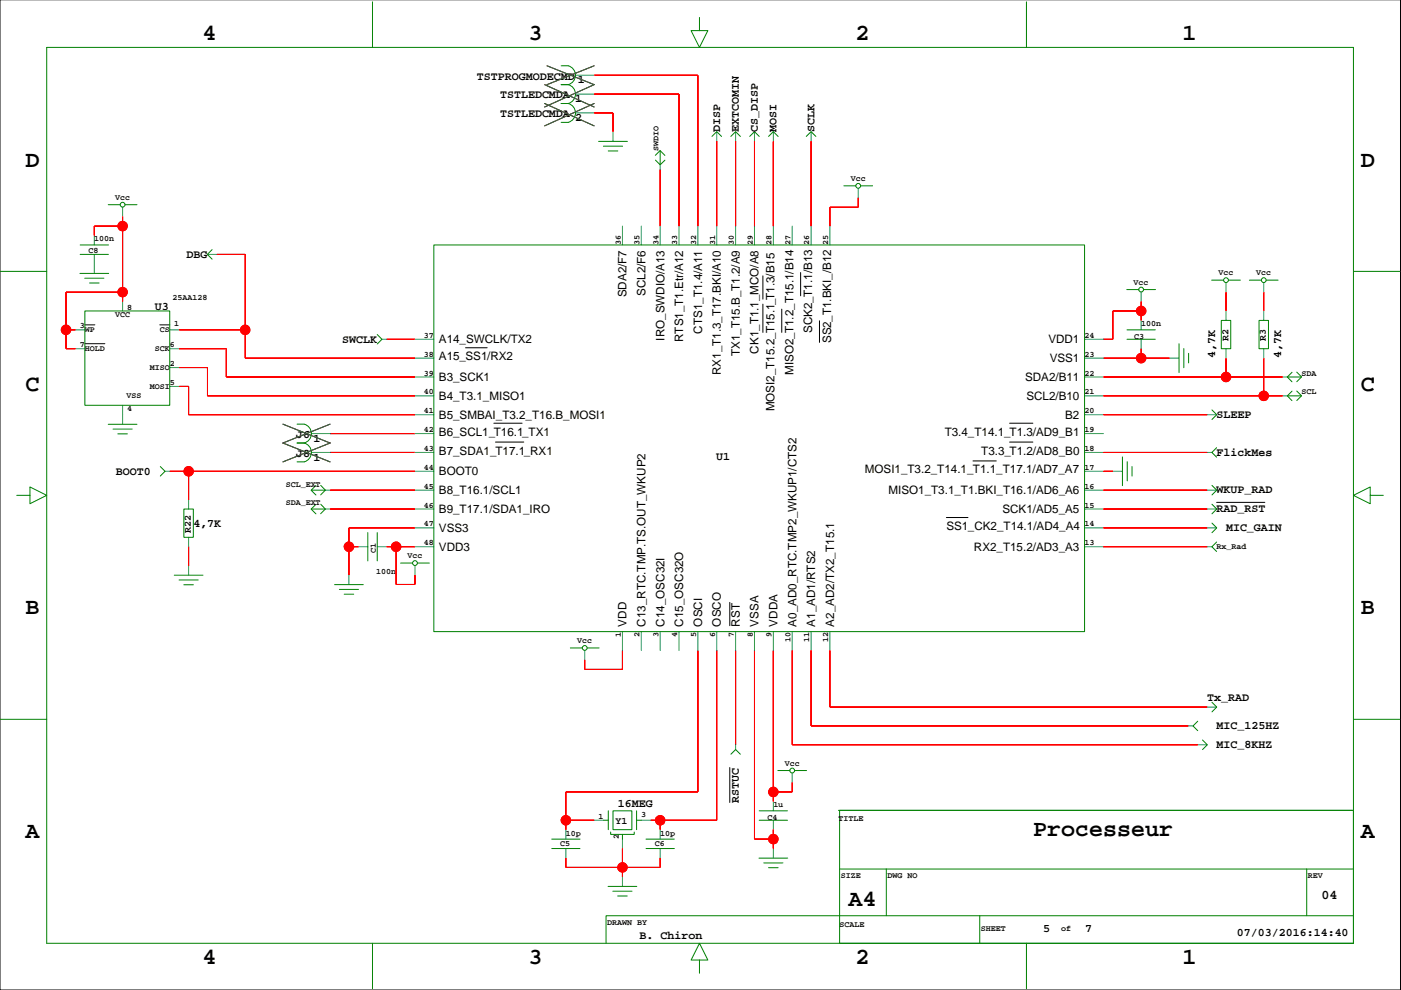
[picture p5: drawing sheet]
<svg xmlns="http://www.w3.org/2000/svg" width="297mm" height="210mm" viewBox="0 0 297 210" stroke-linecap="round" stroke-linejoin="round" font-family="sans-serif">
<g fill="none" stroke="#000" stroke-width=".21">
<path d="M0 0h296.9v209.9h-296.9zM115.5 17.9l10.5 4.8M116 13.9l10 4-10.5 4.8M126 13.9l-10 4M115.5 21.9l10.5 4.8M126 21.9l-10.5 4.8M161.7 58.5v4.9M169.7 57.8v4.9M18 68.9h2.1M18 72.9h4.2M33.9 68.9h2.1M98.7 73.7h4.6"/>
<path d="M161.7 64.5v6M165.7 65.5v5M173.7 68v4.6M60 89.9l10 4-10 4M70 89.9l-10 4 10 4M104.7 89.7h6M105.1 93.7h6M206.3 97.7h4.9M214.1 89.7h4.9M214.1 93.7h4.9M200.6 109.7h4.6M257.9 106.5h10.3"/>
<path d="M154.7 127.7v5M154.7 162.7v7.4"/>
</g>
<g fill="none" stroke="#008000" stroke-width=".21">
<path d="M9.9 10.1h277.1v189.9h-277.1zM79 .4v9.7M119 13.9h1.5a2.07 2.07 0 0 1 1.5 2 2.07 2.07 0 0 1-1.5 2M119 17.9h1.5M120.5 17.9a2.07 2.07 0 0 1 1.5 2 2.07 2.07 0 0 1-1.5 2M148.3 3.7v2.8h1.8l-1.8 3.6-1.8-3.6h1.8M217.6 .4v9.7M119 21.9h1.5M120.5 21.9a2.07 2.07 0 0 1 1.5 2 2.07 2.07 0 0 1-1.5 2h-1.5M126.9 30h6.1M127.9 31h4.1M129 32h2"/>
<path d="M138.9 32.9l1.1-1 1 1M139 33.9l1 1 1-.9M140 31.9v3M150.9 28.9l1.1-1 1 1M154.9 28.9l1.1-1 1 1M158.9 28.9l1.1-1 1 1M162.9 28.9l1.1-1 1 1M170.9 28.9l1.1-1 1 1M178.9 39.4h2.6M182.5 39.4h2.5M0 57.5h9.9M16.9 58h6.1"/>
<path d="M17 51.9h6M17 53.9h6M18 59h4M22.9 43.4h2.6M26.5 43.4h2.5M45 52.9l-1 1 1 1.1M92 51.9h137.9v82h-137.9zM256.9 59.4h2.5M260.4 59.4h2.6M264.9 59.4h2.5M268.4 59.4h2.6M287 57.5h9.9"/>
<path d="M18 65.9h18v20h-18zM19 60h2M80 70.9l1 1-1 1M238.9 61.4h2.5M238.9 69.9h6M238.9 71.9h6M242.5 61.4h2.5M250 72.9v6.1M251 73.9v4.1M252 74.9v2M258.9 67.9h2v6h-2zM266.9 67.9h2v6h-2z"/>
<path d="M272.9 79.9h3M273.9 78.9l-1 1 1 1M274.9 78.9l1.1 1-1.1 1M22.9 90h6.1M24 91h4M25 92h2M34 98.9l1 1-1 1M63 89.9h1.5a2.07 2.07 0 0 1 1.5 2 2.07 2.07 0 0 1-1.5 2M63 93.9h1.5M64.5 93.9a2.07 2.07 0 0 1 1.5 2 2.07 2.07 0 0 1-1.5 2h-1.5M238 96.9v6.1M239 97.9v4.1"/>
<path d="M240 98.9v2M257 86.9l1 1-1 1M257.9 94.9l-1 1 1 1M272.9 83.9h3M273.9 82.9l-1 1 1 1M274.9 82.9l1.1 1-1.1 1M3.6 105h2.7v-1.8l3.6 1.8-3.6 1.8v-1.8M39 107.9h2v6h-2zM66 103.9h3M66 107.9h3M67 102.9l-1 1 1 1.1M67 106.9l-1 1 1 1.1"/>
<path d="M68 102.9l1 1-1 1M68 106.9l1 1-1 1M78 112.9v6M80 112.9v6M84.9 119.4h2.6M88.5 119.4h2.5M257 106.9l1 1-1 1M257 110.9l1 1-1 1M257 102.9l1 1-1 1M257.9 114.9l-1 1 1 1M290.5 105v-1.8l-3.5 1.8 3.5 1.8v-1.8h2.8M36.9 122h6.1"/>
<path d="M38 123h4M39 124h2M70.9 124h6.1M72 125h4M73 126h2M120.9 137.4h2.6M124.5 137.4h2.5M0 152.5h9.9M155 159.9l1-1 1 1M253.9 152.9l-1 1 1 1M255 156.9l1 1-1 1M257 148.9l1 1-1 1"/>
<path d="M287 152.5h9.9M117 177.9h6M117 179.9h6M128 173.9h1M129 171.9v4M129.5 176.4v.5h5v-.5M130 171.9h4v4h-4zM132 176.9v1M135 173.9h1M135 171.9v4M137 177.9h6M137 179.9h6"/>
<path d="M161 171.9h6M161 173.9h6M164.9 163.4h2.6M168.5 163.4h2.5M177.8 171.8h108.9M178 171.8h109v28.2h-109zM79 200v9.6M128.9 187.9h6.1M129.9 189h4.1M131 190h2M160.9 181.9h6.1M161.9 183h4.1"/>
<path d="M162.9 184h2.1M178 184.3h109M187.9 184.3v9.9M207.7 194.2v5.8M217.6 200v9.6M277.1 184.3v9.9M287 194.2h-158.5v5.8M148.3 203.6h1.8l-1.8-3.6-1.8 3.6h1.8v2.7"/>
<circle cx="182" cy="39.4" r=".51"/>
<circle cx="26" cy="43.4" r=".51"/>
<circle cx="259.9" cy="59.4" r=".51"/>
<circle cx="267.9" cy="59.4" r=".51"/>
<circle cx="241.9" cy="61.4" r=".51"/>
<circle cx="88" cy="119.4" r=".51"/>
<circle cx="124" cy="137.4" r=".51"/>
<circle cx="168" cy="163.4" r=".51"/>
</g>
<g fill="none" stroke="#008080" stroke-width=".21">
<path d="M122 19.9h4M122 15.9h4M122 23.9h4M130 27.9v2M140 34.9v1M152 27.9v2M156 27.9v2M160 27.9v2M164 27.9v2M172 27.9v2M182 39.9v2M20 49.9v2"/>
<path d="M20 53.9v4M26 43.9v2M44 53.9h2M132 47.9v4M136 47.9v4M140 47.9v4M144 47.9v4M148 47.9v4M152 47.9v4M156 47.9v4M160 47.9v4M164 47.9v4"/>
<path d="M168 47.9v4M172 47.9v4M176 47.9v4M259.9 59.9v2M267.9 59.9v2M16 73.9h2M16 69.9h2M26 63.9v2M36 77.9h2M36 73.9h2M36 69.9h2M81 71.9h1"/>
<path d="M88 75.9h4M88 71.9h4M88 79.9h4M229.9 75.9h4M229.9 71.9h4M229.9 79.9h4M241.9 61.9v2M241.9 67.9v2M241.9 71.9v2M247.9 75.9h2M259.9 65.9v2M259.9 73.9v2"/>
<path d="M267.9 65.9v2M267.9 73.9v2M271.9 79.9h1M26 85.9v4M35 99.9h1M36 81.9h2M66 91.9h4M66 95.9h4M88 83.9h4M88 87.9h4M88 91.9h4M88 95.9h4"/>
<path d="M88 99.9h4M229.9 83.9h4M229.9 87.9h4M229.9 91.9h4M229.9 95.9h4M229.9 99.9h4M235.9 99.9h2M255.9 87.9h2M255.9 95.9h1M271.9 83.9h1M40 105.9v2M40 113.9v2"/>
<path d="M40 119.9v2M69 103.9h1M69 107.9h1M76 115.9h2M80 115.9h2M88 115.9h4M88 119.9v2M88 103.9h4M88 107.9h4M88 111.9h4M229.9 115.9h4M229.9 103.9h4"/>
<path d="M229.9 107.9h4M229.9 111.9h4M255.9 115.9h1M255.9 103.9h2M255.9 107.9h2M255.9 111.9h2M74 121.9v2M124 137.9v2M132 133.9v4M136 133.9v4M140 133.9v4M144 133.9v4"/>
<path d="M148 133.9v4M152 133.9v4M156 133.9v4M160 133.9v4M164 133.9v4M168 133.9v4M172 133.9v4M176 133.9v4M156 157.9v1M251.9 153.9h1M253.9 157.9h2M255.9 149.9h2"/>
<path d="M120 175.9v2M120 179.9v2M126 173.9h2M132 177.9v2M136 173.9h2M140 175.9v2M140 179.9v2M164 169.9v2M164 173.9v2M164 179.9v2M168 163.9v2M132 185.9v2"/>
</g>
<g fill="#f00" stroke="#f00" stroke-width=".21">
<path d="M156 137.9v20z" fill-rule="evenodd"/>
<path d="M140 35.9v12z" fill-rule="evenodd"/>
<path d="M82 71.9h6z" fill-rule="evenodd"/>
<path d="M124 139.9v2z" fill-rule="evenodd"/>
<path d="M124 141.9h8z" fill-rule="evenodd"/>
<path d="M132 137.9v4z" fill-rule="evenodd"/>
<path d="M241.9 65.9v2z" fill-rule="evenodd"/>
<path d="M241.9 63.9v2z" fill-rule="evenodd"/>
<path d="M233.9 71.9h2z" fill-rule="evenodd"/>
<path d="M235.9 65.9h6z" fill-rule="evenodd"/>
<path d="M235.9 65.9v6z" fill-rule="evenodd"/>
<path d="M241.9 73.9v2z" fill-rule="evenodd"/>
<path d="M233.9 75.9h8z" fill-rule="evenodd"/>
<path d="M241.9 75.9h6z" fill-rule="evenodd"/>
<path d="M84 115.9h4z" fill-rule="evenodd"/>
<path d="M82 115.9h2z" fill-rule="evenodd"/>
<path d="M88 121.9v2z" fill-rule="evenodd"/>
<path d="M84 123.9h4z" fill-rule="evenodd"/>
<path d="M84 115.9v8z" fill-rule="evenodd"/>
<path d="M74 111.9h14z" fill-rule="evenodd"/>
<path d="M74 111.9v4z" fill-rule="evenodd"/>
<path d="M74 115.9v6z" fill-rule="evenodd"/>
<path d="M74 115.9h2z" fill-rule="evenodd"/>
<path d="M164 137.9v30z" fill-rule="evenodd"/>
<path d="M168 165.9v2z" fill-rule="evenodd"/>
<path d="M164 167.9h4z" fill-rule="evenodd"/>
<path d="M164 167.9v2z" fill-rule="evenodd"/>
<path d="M160 137.9v40z" fill-rule="evenodd"/>
<path d="M160 177.9h4z" fill-rule="evenodd"/>
<path d="M164 177.9v2z" fill-rule="evenodd"/>
<path d="M164 175.9v2z" fill-rule="evenodd"/>
<path d="M152 137.9v36z" fill-rule="evenodd"/>
<path d="M140 173.9h12z" fill-rule="evenodd"/>
<path d="M138 173.9h2z" fill-rule="evenodd"/>
<path d="M140 173.9v2z" fill-rule="evenodd"/>
<path d="M148 137.9v30z" fill-rule="evenodd"/>
<path d="M120 167.9h28z" fill-rule="evenodd"/>
<path d="M120 167.9v6z" fill-rule="evenodd"/>
<path d="M120 173.9h6z" fill-rule="evenodd"/>
<path d="M120 173.9v2z" fill-rule="evenodd"/>
<path d="M120 181.9v2z" fill-rule="evenodd"/>
<path d="M120 183.9h12z" fill-rule="evenodd"/>
<path d="M140 181.9v2z" fill-rule="evenodd"/>
<path d="M132 183.9h8z" fill-rule="evenodd"/>
<path d="M132 183.9v2z" fill-rule="evenodd"/>
<path d="M132 179.9v4z" fill-rule="evenodd"/>
<path d="M70 95.9h18z" fill-rule="evenodd"/>
<path d="M70 91.9h18z" fill-rule="evenodd"/>
<path d="M259.9 61.9v4z" fill-rule="evenodd"/>
<path d="M267.9 61.9v4z" fill-rule="evenodd"/>
<path d="M233.9 115.9h22z" fill-rule="evenodd"/>
<path d="M160 29.9v18z" fill-rule="evenodd"/>
<path d="M152 29.9v18z" fill-rule="evenodd"/>
<path d="M156 29.9v18z" fill-rule="evenodd"/>
<path d="M164 29.9v18z" fill-rule="evenodd"/>
<path d="M267.9 83.9h4z" fill-rule="evenodd"/>
<path d="M267.9 75.9v8z" fill-rule="evenodd"/>
<path d="M233.9 83.9h34z" fill-rule="evenodd"/>
<path d="M172 29.9v18z" fill-rule="evenodd"/>
<path d="M259.9 79.9h12z" fill-rule="evenodd"/>
<path d="M259.9 75.9v4z" fill-rule="evenodd"/>
<path d="M233.9 79.9h26z" fill-rule="evenodd"/>
<path d="M233.9 107.9h22z" fill-rule="evenodd"/>
<path d="M182 41.9v2z" fill-rule="evenodd"/>
<path d="M176 43.9v4z" fill-rule="evenodd"/>
<path d="M176 43.9h6z" fill-rule="evenodd"/>
<path d="M126 15.9h22z" fill-rule="evenodd"/>
<path d="M148 15.9v32z" fill-rule="evenodd"/>
<path d="M233.9 111.9h22z" fill-rule="evenodd"/>
<path d="M168 157.9h85.9z" fill-rule="evenodd"/>
<path d="M168 137.9v20z" fill-rule="evenodd"/>
<path d="M172 153.9h79.9z" fill-rule="evenodd"/>
<path d="M172 137.9v16z" fill-rule="evenodd"/>
<path d="M40 115.9v4z" fill-rule="evenodd"/>
<path d="M36 99.9h4z" fill-rule="evenodd"/>
<path d="M40 99.9v6z" fill-rule="evenodd"/>
<path d="M40 99.9h48z" fill-rule="evenodd"/>
<path d="M126 19.9h18z" fill-rule="evenodd"/>
<path d="M144 19.9v28z" fill-rule="evenodd"/>
<path d="M126 23.9h4z" fill-rule="evenodd"/>
<path d="M130 23.9v4z" fill-rule="evenodd"/>
<path d="M70 103.9h18z" fill-rule="evenodd"/>
<path d="M70 107.9h18z" fill-rule="evenodd"/>
<path d="M233.9 103.9h22z" fill-rule="evenodd"/>
<path d="M233.9 95.9h22z" fill-rule="evenodd"/>
<path d="M38 73.9h10z" fill-rule="evenodd"/>
<path d="M48 79.9h40z" fill-rule="evenodd"/>
<path d="M48 73.9v6z" fill-rule="evenodd"/>
<path d="M38 77.9h6z" fill-rule="evenodd"/>
<path d="M44 83.9h44z" fill-rule="evenodd"/>
<path d="M44 77.9v6z" fill-rule="evenodd"/>
<path d="M38 81.9h2z" fill-rule="evenodd"/>
<path d="M40 87.9h48z" fill-rule="evenodd"/>
<path d="M40 81.9v6z" fill-rule="evenodd"/>
<path d="M46 53.9h6z" fill-rule="evenodd"/>
<path d="M52 53.9v16z" fill-rule="evenodd"/>
<path d="M38 69.9h14z" fill-rule="evenodd"/>
<path d="M52 69.9v6z" fill-rule="evenodd"/>
<path d="M52 75.9h36z" fill-rule="evenodd"/>
<path d="M14 69.9h2z" fill-rule="evenodd"/>
<path d="M14 69.9v4z" fill-rule="evenodd"/>
<path d="M14 73.9h2z" fill-rule="evenodd"/>
<path d="M14 61.9v8z" fill-rule="evenodd"/>
<path d="M14 61.9h12z" fill-rule="evenodd"/>
<path d="M20 47.9v2z" fill-rule="evenodd"/>
<path d="M20 47.9h6z" fill-rule="evenodd"/>
<path d="M26 45.9v2z" fill-rule="evenodd"/>
<path d="M26 47.9v14z" fill-rule="evenodd"/>
<path d="M26 61.9v2z" fill-rule="evenodd"/>
<path d="M233.9 87.9h22z" fill-rule="evenodd"/>
<path d="M233.9 99.9h2z" fill-rule="evenodd"/>
<path d="M176 149.9h79.9z" fill-rule="evenodd"/>
<path d="M176 137.9v12z" fill-rule="evenodd"/>
<circle cx="241.9" cy="65.9" r="1"/>
<circle cx="241.9" cy="75.9" r="1"/>
<circle cx="84" cy="115.9" r="1"/>
<circle cx="74" cy="115.9" r="1"/>
<circle cx="164" cy="167.9" r="1"/>
<circle cx="164" cy="177.9" r="1"/>
<circle cx="140" cy="173.9" r="1"/>
<circle cx="120" cy="173.9" r="1"/>
<circle cx="132" cy="183.9" r="1"/>
<circle cx="267.9" cy="83.9" r="1"/>
<circle cx="259.9" cy="79.9" r="1"/>
<circle cx="40" cy="99.9" r="1"/>
<circle cx="52" cy="69.9" r="1"/>
<circle cx="14" cy="69.9" r="1"/>
<circle cx="26" cy="47.9" r="1"/>
<circle cx="26" cy="61.9" r="1"/>
</g>
<g fill="none" stroke="#f00" stroke-width=".21">
<path d="M126 15.9h22v32M126 19.9h18v28M126 23.9h4v4M140 35.9v12M152 29.9v18M156 29.9v18M160 29.9v18M164 29.9v18M172 29.9v18M20 55.9h.1M26 47.9h-6v2M26 45.9v18"/>
<path d="M46 53.9h6v22h36M182 41.9v2h-6v4M14 69.9h2M26 61.9h-12v12h2M38 77.9h6v6h44M38 73.9h10v6h40M38 69.9h14M82 71.9h6M233.9 75.9h14M233.9 79.9h38M241.9 65.9h-6v6h-2M241.9 63.9v4"/>
<path d="M241.9 73.9v2M259.9 61.9v4M259.9 75.9v4M267.9 61.9v4M267.9 75.9v8M26 87.9h.1M36 99.9h52M38 81.9h2v6h48M40 99.9v6M70 95.9h18M70 91.9h18M233.9 95.9h22"/>
<path d="M233.9 83.9h38M233.9 99.9h2M233.9 87.9h22M40 115.9v4M70 107.9h18M70 103.9h18M74 115.9h2M82 115.9h6M84 115.9v8h4v-2M88 111.9h-14v10M233.9 115.9h22M233.9 111.9h22"/>
<path d="M233.9 107.9h22M233.9 103.9h22M132 137.9v4h-8v-2M148 137.9v30h-28v8M152 137.9v36h-14M156 137.9v20M160 137.9v40h4M164 137.9v32M168 137.9v20h85.9M172 137.9v16h79.9M176 137.9v12h79.9M120 173.9h6"/>
<path d="M132 179.9v6M140 173.9v2M164 175.9v4M168 165.9v2h-4M120 181.9v2h20v-2"/>
<circle cx="26" cy="47.9" r="1"/>
<circle cx="14" cy="69.9" r="1"/>
<circle cx="26" cy="61.9" r="1"/>
<circle cx="52" cy="69.9" r="1"/>
<circle cx="241.9" cy="75.9" r="1"/>
<circle cx="241.9" cy="65.9" r="1"/>
<circle cx="259.9" cy="79.9" r="1"/>
<circle cx="40" cy="99.9" r="1"/>
<circle cx="267.9" cy="83.9" r="1"/>
<circle cx="74" cy="115.9" r="1"/>
<circle cx="84" cy="115.9" r="1"/>
<circle cx="120" cy="173.9" r="1"/>
<circle cx="140" cy="173.9" r="1"/>
<circle cx="164" cy="177.9" r="1"/>
<circle cx="164" cy="167.9" r="1"/>
<circle cx="132" cy="183.9" r="1"/>
</g>
<path d="M115.5 17.9l10.5 4.8M116 13.9l10 4-10.5 4.8M126 13.9l-10 4M115.5 21.9l10.5 4.8M126 21.9l-10.5 4.8M60 89.9l10 4-10 4M70 89.9l-10 4 10 4" fill="none" stroke="#808000" stroke-width=".21"/>
<g font-size="4.9">
<text x="43" y="8.4">4</text>
<text x="112" y="8.4">3</text>
<text x="181.4" y="8.4">2</text>
<text x="250.7" y="8.4">1</text>
<text x="5.4" y="35.3">D</text>
<text x="288.5" y="35.3">D</text>
<text x="5.4" y="82.8">C</text>
<text x="288.5" y="82.8">C</text>
<text x="5.4" y="130.3">B</text>
<text x="288.5" y="130.3">B</text>
<text x="5.4" y="177.8">A</text>
<text x="219.1" y="177.3">Processeur</text>
<text x="288.5" y="177.8">A</text>
<text x="179.9" y="192">A4</text>
<text x="43" y="204.4">4</text>
<text x="112" y="204.4">3</text>
<text x="181.4" y="204.4">2</text>
<text x="250.7" y="204.4">1</text>
</g>
<text font-size="2.8" x="280.2" y="190.6">04</text>
<g font-size="2.5">
<text x="101.1" y="16.9">TSTPROGMODECMD</text>
<text x="122.5" y="17.7">1</text>
<text x="106" y="20.7">TSTLEDCMDA</text>
<text x="122" y="21.7">1</text>
<text x="106" y="24.8">TSTLEDCMDA</text>
<text x="122" y="25.7">2</text>
<text x="152.7" y="27.9" transform="rotate(-90 152.7 27.9)">DISP</text>
<text x="156.7" y="27.9" transform="rotate(-90 156.7 27.9)">EXTCOMIN</text>
<text x="160.7" y="27.9" transform="rotate(-90 160.7 27.9)">CS_DISP</text>
<text x="164.7" y="27.9" transform="rotate(-90 164.7 27.9)">MOSI</text>
<text x="172.7" y="27.9" transform="rotate(-90 172.7 27.9)">SCLK</text>
<text x="39.5" y="54.6">DBG</text>
<text x="32.8" y="65.7">U3</text>
<text x="132.9" y="63" transform="rotate(-90 132.9 63)">SDA2/F7</text>
<text x="136.9" y="62.8" transform="rotate(-90 136.9 62.8)">SCL2/F6</text>
<text x="148.9" y="70.7" transform="rotate(-90 148.9 70.7)">CTS1_T1.4/A11</text>
<text x="172.2" y="70.7" transform="rotate(-90 172.2 70.7)">SCK2_T1.1/B13</text>
<text x="72.6" y="72.6">SWCLK</text>
<text x="93.1" y="72.8">A14_SWCLK/TX2</text>
<text x="93.1" y="76.4">A15_SS1/RX2</text>
<text x="140.9" y="72.2" transform="rotate(-90 140.9 72.2)">IRO_SWDIO/A13</text>
<text x="144.9" y="72.5" transform="rotate(-90 144.9 72.5)">RTS1_T1.Etr/A12</text>
<text x="156.9" y="75.5" transform="rotate(-90 156.9 75.5)">TX1_T15.B_T1.2/A9</text>
<text x="160.9" y="75" transform="rotate(-90 160.9 75)">CK1_T1.1_MCO/A8</text>
<text x="176.2" y="72.8" transform="rotate(-90 176.2 72.8)">SS2_T1.BKI_/B12</text>
<text x="222.3" y="72.8">VDD1</text>
<text x="222.6" y="76.8">VSS1</text>
<text x="257.6" y="75.9" transform="rotate(-90 257.6 75.9)">4,7K</text>
<text x="271.6" y="75.9" transform="rotate(-90 271.6 75.9)">4,7K</text>
<text x="93.1" y="80.8">B3_SCK1</text>
<text x="152.9" y="79.5" transform="rotate(-90 152.9 79.5)">RX1_T1.3_T17.BKI/A10</text>
<text x="168.2" y="79.5" transform="rotate(-90 168.2 79.5)">MISO2_T1.2_T15.1/B14</text>
<text x="217.3" y="80.8">SDA2/B11</text>
<text x="93.1" y="84.8">B4_T3.1_MISO1</text>
<text x="93.1" y="88.8">B5_SMBAI_T3.2_T16.B_MOSI1</text>
<text x="164.2" y="87.2" transform="rotate(-90 164.2 87.2)">MOSI2_T15.2_T15.1_T1.3/B15</text>
<text x="217.6" y="84.8">SCL2/B10</text>
<text x="225.8" y="88.8">B2</text>
<text x="257.9" y="88.6">SLEEP</text>
<text x="62.8" y="92.8">J6</text>
<text x="66.5" y="93.7">1</text>
<text x="93.1" y="92.4">B6_SCL1_T16.1_TX1</text>
<text x="200.3" y="92.4">T3.4_T14.1_T1.3/AD9_B1</text>
<text x="24.6" y="100.6">BOOT0</text>
<text x="62.8" y="96.9">J8</text>
<text x="66.5" y="97.7">1</text>
<text x="93.1" y="96.4">B7_SDA1_T17.1_RX1</text>
<text x="93.1" y="100.8">BOOT0</text>
<text x="151.8" y="97.5">U1</text>
<text x="183.4" y="100.4">MOSI1_T3.2_T14.1_T1.1_T17.1/AD7_A7</text>
<text x="208.1" y="96.4">T3.3_T1.2/AD8_B0</text>
<text x="257.9" y="96.6">FlickMes</text>
<text x="93.1" y="104.8">B8_T16.1/SCL1</text>
<text x="188.4" y="104.8">MISO1_T3.1_T1.BKI_T16.1/AD6_A6</text>
<text x="257.9" y="104.6">WKUP_RAD</text>
<text x="41" y="111.7">4,7K</text>
<text x="93.1" y="108.8">B9_T17.1/SDA1_IRO</text>
<text x="93.1" y="112.8">VSS3</text>
<text x="200.6" y="112.4">SS1_CK2_T14.1/AD4_A4</text>
<text x="212.5" y="108.8">SCK1/AD5_A5</text>
<text x="257.9" y="108.6">RAD_RST</text>
<text x="259.9" y="112.6">MIC_GAIN</text>
<text x="93.1" y="116.8">VDD3</text>
<text x="206.5" y="116.8">RX2_T15.2/AD3_A3</text>
<text x="132.9" y="132.8" transform="rotate(-90 132.9 132.8)">VDD</text>
<text x="136.9" y="132.8" transform="rotate(-90 136.9 132.8)">C13_RTC.TMP.TS.OUT_WKUP2</text>
<text x="140.9" y="132.8" transform="rotate(-90 140.9 132.8)">C14_OSC32I</text>
<text x="144.9" y="132.8" transform="rotate(-90 144.9 132.8)">C15_OSC32O</text>
<text x="148.9" y="132.8" transform="rotate(-90 148.9 132.8)">OSCI</text>
<text x="152.9" y="132.8" transform="rotate(-90 152.9 132.8)">OSCO</text>
<text x="156.9" y="132.8" transform="rotate(-90 156.9 132.8)">RST</text>
<text x="160.9" y="132.8" transform="rotate(-90 160.9 132.8)">VSSA</text>
<text x="164.8" y="132.8" transform="rotate(-90 164.8 132.8)">VDDA</text>
<text x="168.8" y="132.8" transform="rotate(-90 168.8 132.8)">A0_AD0_RTC.TMP2_WKUP1/CTS2</text>
<text x="172.8" y="132.8" transform="rotate(-90 172.8 132.8)">A1_AD1/RTS2</text>
<text x="176.8" y="132.8" transform="rotate(-90 176.8 132.8)">A2_AD2/TX2_T15.1</text>
<text x="255.9" y="148.6">Tx_RAD</text>
<text x="257.9" y="154.6">MIC_125HZ</text>
<text x="257.9" y="158.6">MIC_8KHZ</text>
<text x="131" y="171.1">16MEG</text>
<text x="156.7" y="170.3" transform="rotate(-90 156.7 170.3)">RSTUC</text>
<text x="221.2" y="197.6">5</text>
<text x="230.1" y="197.6">7</text>
<text x="135.6" y="199.1">B. Chiron</text>
<text x="262.2" y="198.5">07/03/2016:14:40</text>
</g>
<g font-size="2.1">
<text x="260.5" y="72.3" transform="rotate(-90 260.5 72.3)">R2</text>
<text x="268.4" y="72.3" transform="rotate(-90 268.4 72.3)">R3</text>
<text x="40.4" y="113.1" transform="rotate(-90 40.4 113.1)">R22</text>
<text x="130.5" y="174.7">Y1</text>
</g>
<g font-size="1.8">
<text x="139.6" y="31.9" transform="rotate(-90 139.6 31.9)">SWDIO</text>
<text x="180.4" y="38.4">Vcc</text>
<text x="24.4" y="42.4">Vcc</text>
<text x="18.7" y="53.7">C8</text>
<text x="20" y="51.2">100n</text>
<text x="131.6" y="51.9" transform="rotate(-90 131.6 51.9)">36</text>
<text x="135.6" y="51.9" transform="rotate(-90 135.6 51.9)">35</text>
<text x="139.6" y="51.9" transform="rotate(-90 139.6 51.9)">34</text>
<text x="143.6" y="51.9" transform="rotate(-90 143.6 51.9)">33</text>
<text x="147.6" y="51.9" transform="rotate(-90 147.6 51.9)">32</text>
<text x="151.6" y="51.9" transform="rotate(-90 151.6 51.9)">31</text>
<text x="155.6" y="51.9" transform="rotate(-90 155.6 51.9)">30</text>
<text x="159.6" y="51.9" transform="rotate(-90 159.6 51.9)">29</text>
<text x="163.6" y="51.9" transform="rotate(-90 163.6 51.9)">28</text>
<text x="167.6" y="51.9" transform="rotate(-90 167.6 51.9)">27</text>
<text x="171.6" y="51.9" transform="rotate(-90 171.6 51.9)">26</text>
<text x="175.6" y="51.9" transform="rotate(-90 175.6 51.9)">25</text>
<text x="258.4" y="58.4">Vcc</text>
<text x="266.4" y="58.4">Vcc</text>
<text x="26.9" y="65.6">8</text>
<text x="36.6" y="63.6">25AA128</text>
<text x="240.4" y="60.4">Vcc</text>
<text x="16.9" y="69.6">3</text>
<text x="18" y="70.4">WP</text>
<text x="24.4" y="67.2">VCC</text>
<text x="33.9" y="70.4">CS</text>
<text x="36.9" y="69.2">1</text>
<text x="89.9" y="71.6">37</text>
<text x="229.9" y="71.6">24</text>
<text x="240.5" y="71.8">C3</text>
<text x="241.9" y="69.2">100n</text>
<text x="16.9" y="73.6">7</text>
<text x="18" y="74.4">HOLD</text>
<text x="32.8" y="74.4">SCK</text>
<text x="36" y="73.6">6</text>
<text x="36" y="77.6">2</text>
<text x="89.9" y="75.6">38</text>
<text x="229.9" y="75.6">23</text>
<text x="31.8" y="78.4">MISO</text>
<text x="31.8" y="82.4">MOSI</text>
<text x="36" y="81.6">5</text>
<text x="89.9" y="83.6">40</text>
<text x="89.9" y="79.6">39</text>
<text x="229.9" y="83.6">21</text>
<text x="229.9" y="79.6">22</text>
<text x="275.9" y="83.6">SCL</text>
<text x="275.9" y="79.6">SDA</text>
<text x="26.8" y="84.4">VSS</text>
<text x="26.9" y="87.2">4</text>
<text x="89.9" y="87.6">41</text>
<text x="229.9" y="87.6">20</text>
<text x="89.9" y="95.6">43</text>
<text x="89.9" y="91.6">42</text>
<text x="229.9" y="95.6">18</text>
<text x="229.9" y="91.6">19</text>
<text x="89.9" y="99.6">44</text>
<text x="229.9" y="99.6">17</text>
<text x="60.6" y="103.2">SCL_EXT</text>
<text x="60.6" y="107.2">SDA_EXT</text>
<text x="89.9" y="107.6">46</text>
<text x="89.9" y="103.6">45</text>
<text x="229.9" y="107.6">15</text>
<text x="229.9" y="103.6">16</text>
<text x="89.9" y="111.6">47</text>
<text x="229.9" y="111.6">14</text>
<text x="79.7" y="117.3" transform="rotate(-90 79.7 117.3)">C1</text>
<text x="86.4" y="118.4">Vcc</text>
<text x="89.9" y="115.6">48</text>
<text x="229.9" y="115.6">13</text>
<text x="257.9" y="116.4">Rx_Rad</text>
<text x="79.7" y="121.6">100n</text>
<text x="122.4" y="136.4">Vcc</text>
<text x="131.6" y="135" transform="rotate(-90 131.6 135)">1</text>
<text x="135.6" y="135" transform="rotate(-90 135.6 135)">2</text>
<text x="139.6" y="135" transform="rotate(-90 139.6 135)">3</text>
<text x="143.6" y="135" transform="rotate(-90 143.6 135)">4</text>
<text x="147.6" y="135" transform="rotate(-90 147.6 135)">5</text>
<text x="151.6" y="135" transform="rotate(-90 151.6 135)">6</text>
<text x="155.6" y="135" transform="rotate(-90 155.6 135)">7</text>
<text x="159.6" y="135" transform="rotate(-90 159.6 135)">8</text>
<text x="163.6" y="135" transform="rotate(-90 163.6 135)">9</text>
<text x="167.6" y="136" transform="rotate(-90 167.6 136)">10</text>
<text x="171.6" y="136" transform="rotate(-90 171.6 136)">11</text>
<text x="175.6" y="136" transform="rotate(-90 175.6 136)">12</text>
<text x="166.4" y="162.3">Vcc</text>
<text x="126.9" y="173.6">1</text>
<text x="136" y="173.1">3</text>
<text x="162.7" y="173.9">C4</text>
<text x="164" y="171.1">1u</text>
<text x="118.8" y="179.4">C5</text>
<text x="120" y="177.1">10p</text>
<text x="131.2" y="178" transform="rotate(-90 131.2 178)">2</text>
<text x="138.8" y="179.4">C6</text>
<text x="140" y="177.1">10p</text>
<text x="177.8" y="174">TITLE</text>
<text x="178.3" y="186.2">SIZE</text>
<text x="188.2" y="186.2">DWG NO</text>
<text x="277.3" y="186.2">REV</text>
<text x="128.7" y="196.1">DRAWN BY</text>
<text x="178" y="196.6">SCALE</text>
<text x="208" y="197.4">SHEET</text>
<text x="225" y="197.4">of</text>
</g>
</svg>
